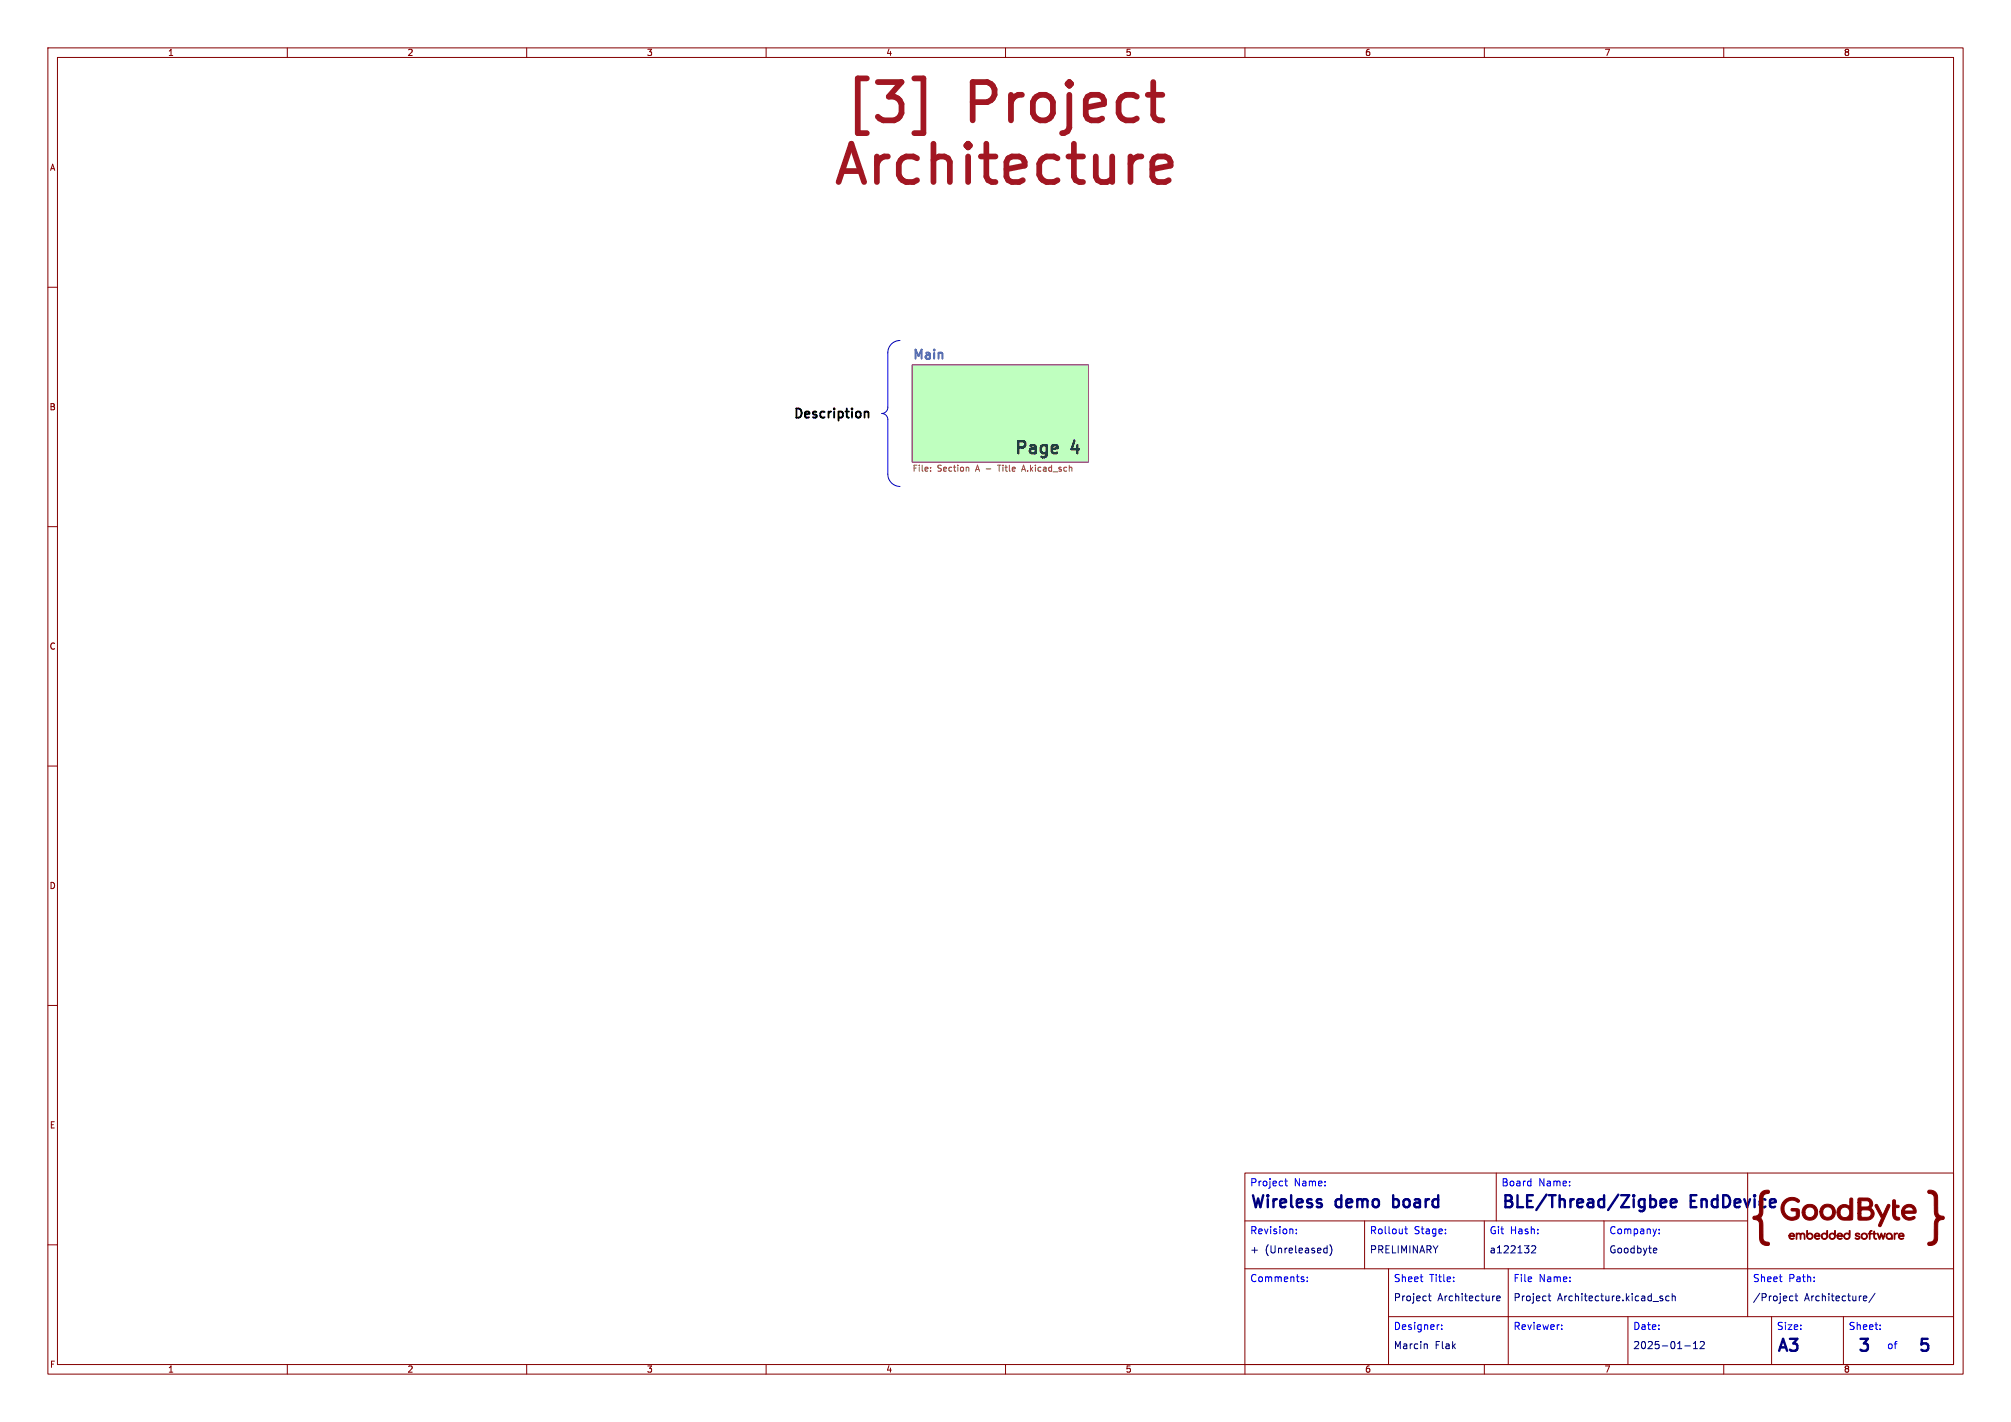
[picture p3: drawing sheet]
<svg xmlns="http://www.w3.org/2000/svg" width="420mm" height="297mm" viewBox="0 0 420 297" stroke-linecap="round" stroke-linejoin="round" font-family="sans-serif">
<g fill="none" stroke="#840000" stroke-width=".21">
<path d="M10 10h400v277h-400zM12 12h396v273h-396zM60 10v2M110 10v2M160 10v2M210 10v2M260 10v2M310 10v2M360 10v2M10 60h2M10 110h2M10 160h2"/>
<path d="M10 210h2M260 245h148v40h-148zM260 255h105M285 255v10M310 255v10M312.5 245v10M335 255v10M365 245v30M10 260h2M260 265h148M290 275h118M290 265v20"/>
<path d="M315 265v20M340 275v10M370 275v10M385 275v10M60 285v2M110 285v2M160 285v2M210 285v2M260 285v2M310 285v2M360 285v2"/>
</g>
<g fill="none" stroke="#00f" stroke-width=".21">
<path d="M268.3 246.7h.6M268.5 246.2v1.3l.4 .2M270.7 257.5v.2M270.7 256.8v.1M293.4 256.7h.5M293.6 256.2v1.3l.3 .2M301.9 257.5v.2M301.9 256.8v.1M319.6 246.7l.1 .1M319.7 246.2v1.5M319.7 247.6l-.1 .1M346.5 257.5v.2"/>
<path d="M346.5 256.8v.1M272.2 267.2l.2 .2-.2 .3M272.2 266.7l.1 .1M273 267.5v.2M273 266.8v.1M296.6 266.7h.6M297 267.7h.2M300.4 276.7h.2M301.1 277.5v.2M301.1 276.8v.1M303.6 267.5v.2M303.6 266.8v.1"/>
<path d="M326.2 277.5v.2M326.2 276.8v.1M371.6 266.7h.6M372 267.7h.2M378.9 267.5v.2M378.9 266.8v.1M392.7 277.5v.2M392.7 276.8v.1"/>
</g>
<g fill="none" stroke="#00007f" stroke-width=".21">
<path d="M277.7 260a1.72 1.72 0 0 1 0 2.3M276.7 260.7l.5 .1M277.2 260.2v1.5M277.2 261.6l-.5 .1M298.3 270.7h.6M298.5 270.2v1.3l.4 .2M312.2 270.7l-.3 .1M312.6 271.2l.7-.2-.1-.2-.4-.1-.2 .2 .1 .7h.5M319.9 260.3l.5-.1 .3 .4-.9 1.1h.9M323.3 270.7h.6M323.5 270.2v1.3l.4 .2M345.5 260.7l.4 .1 .1 .2-.7 .2"/>
<path d="M345.9 261.6l-.4 .1M346.7 270.8h.5M346.7 271.1l.6 .3-.1 .2-.4 .1M348.6 270.8l-.4-.1-.3 .3 .1 .6h.6M349.2 270.8l.2-.1 .4 .1 .1 .9M349.2 270.2v1.5M373.7 271.4l.3 .3 .4-.1M374.4 270.8l-.4-.1-.3 .3M374.9 270.7h.5M375.1 270.2v1.3l.3 .2M389.2 270.8l.5-.1 .2 .3-.7 .2M389.2 271.6h.6"/>
<path d="M391.6 270.1l-1.3 1.9M297.7 280.7l.4 .2v.8M351.9 281.1h1.1M353.7 281.7h.8M353.7 280.6l.4-.4v1.5M355.1 280.3l.6-.1 .2 .4-.9 1.1h.9"/>
</g>
<path d="M291 249.6v2.5M291 252l.2 .1M291.2 250.5l-.2 .1M346.8 251.3l1.2-.2-.1-.5-.7-.1-.4 .3 .1 1.2 .3 .1 .7-.1M348.9 251.3l1.2-.2-.1-.5-.7-.1-.4 .3 .2 1.2 .2 .1 .7-.1" fill="none" stroke="#00007f" stroke-width=".5"/>
<g fill="#840000" stroke="#840000" stroke-width=".21">
<path d="M367.9 249.1a1.08 1.08 0 0 1 1.6-.3 .54 .54 0 0 1-.7 .5 1.15 1.15 0 0 0-.6 1.5v1.6a3.3 3.3 0 0 1-.5 2.1l.4 .9 .1 3.3a1.54 1.54 0 0 0 1.3 .9 .43 .43 0 0 1-.1 .5 .43 .43 0 0 1-.6 0 1.71 1.71 0 0 1-1.3-2.2v-1.8a1.17 1.17 0 0 0-1.3-1.5 .42 .42 0 0 1 0-.5 .42 .42 0 0 1 .5-.1 1.26 1.26 0 0 0 .8-1.7v-2.4z"/>
<path d="M402.7 248.7a1.65 1.65 0 0 1 2 2v1.6a1.34 1.34 0 0 0 1.3 1.8l.1 .3-.2 .2a1.21 1.21 0 0 0-1.2 1.7v2.2a1.42 1.42 0 0 1-2.1 1.5v-.3l.2-.2a1.16 1.16 0 0 0 1.2-1.6v-2.6l.4-1a3.5 3.5 0 0 1-.4-2.6v-.7a1.31 1.31 0 0 0-1.3-1.8l-.1-.3z"/>
<path d="M373.8 257.7a.6 .6 0 0 1 .7-.1 .6 .6 0 0 1 .3 .6l-.9 .1a.48 .48 0 0 0 .3 .4 .48 .48 0 0 0 .5-.1 .61 .61 0 0 1-.8 .2 .61 .61 0 0 1-.3-.7h1a.44 .44 0 0 0-.4-.4 .44 .44 0 0 0-.4 .4h-.2z"/>
<path d="M377.3 257h.2v.8a.67 .67 0 0 1 1.1 0 .67 .67 0 0 1-.4 1 .67 .67 0 0 1-.9-.6h.2a.49 .49 0 0 0 .7 .4 .49 .49 0 0 0 .1-.8 .49 .49 0 0 0-.8 .3l-.2 .1z"/>
<path d="M379.1 257.7a.6 .6 0 0 1 .7-.1 .6 .6 0 0 1 .3 .6l-.9 .1a.48 .48 0 0 0 .3 .4 .48 .48 0 0 0 .5-.1 .61 .61 0 0 1-.8 .2 .61 .61 0 0 1-.3-.7h1.1a.44 .44 0 0 0-.5-.4 .44 .44 0 0 0-.4 .4h-.2z"/>
<path d="M380.5 257.8a.66 .66 0 0 1 1 0l.1-.8 .1 .7a.75 .75 0 0 1-.2 1 .75 .75 0 0 1-1-.1l-.1-.4h.1a.49 .49 0 0 0 .8 .4 .49 .49 0 0 0 0-.8 .49 .49 0 0 0-.8 .3l-.1 .1z"/>
<path d="M382.1 257.8a.66 .66 0 0 1 1 0l.1-.8 .1 .7a.75 .75 0 0 1-.2 1 .75 .75 0 0 1-1-.1l-.1-.4h.2a.49 .49 0 0 0 .7 .4 .49 .49 0 0 0 0-.8 .49 .49 0 0 0-.7 .3l-.2 .1z"/>
<path d="M383.8 257.7a.6 .6 0 0 1 .7-.1 .6 .6 0 0 1 .3 .6l-.9 .1a.48 .48 0 0 0 .3 .4 .48 .48 0 0 0 .5-.1 .61 .61 0 0 1-.8 .2 .61 .61 0 0 1-.3-.7h1.1a.44 .44 0 0 0-.4-.4 .44 .44 0 0 0-.5 .4h-.2z"/>
<path d="M385.2 257.8a.66 .66 0 0 1 1 0l.1-.8 .1 .7a.75 .75 0 0 1-.2 1 .75 .75 0 0 1-1-.1l-.1-.4h.1a.49 .49 0 0 0 .8 .4 .49 .49 0 0 0 0-.8 .49 .49 0 0 0-.8 .3l-.1 .1z"/>
<path d="M387.6 257.7a.44 .44 0 0 1 .4-.2 .44 .44 0 0 1 .3 .4l-.3-.2-.3 .1a.32 .32 0 0 0 .4 .3 .42 .42 0 0 1 .2 .7 .42 .42 0 0 1-.7 0l-.2-.2 .4 .1a.27 .27 0 0 0 .3 0 .27 .27 0 0 0 .1-.3l-.2-.1a.39 .39 0 0 1-.5-.2 .39 .39 0 0 1 .1-.4z"/>
<path d="M388.9 257.7a.68 .68 0 0 1 1 .1 .68 .68 0 0 1-.4 1 .68 .68 0 0 1-.8-.6h.2a.49 .49 0 0 0 .6 .5 .49 .49 0 0 0 .2-.9 .49 .49 0 0 0-.8 .3l-.2 .1z"/>
<path d="M394.1 257.7a.76 .76 0 0 1 1 .2 .76 .76 0 0 1 0 .9l-.1-.1a.66 .66 0 0 1-.7 .1 .66 .66 0 0 1-.4-.6h.2a.49 .49 0 0 0 .7 .4 .49 .49 0 0 0 0-.8 .49 .49 0 0 0-.7 .3l-.2 .1z"/>
<path d="M396.6 257.7a.6 .6 0 0 1 .7-.1 .6 .6 0 0 1 .4 .6l-1 .1a.48 .48 0 0 0 .3 .4 .48 .48 0 0 0 .6-.1 .61 .61 0 0 1-.8 .2 .61 .61 0 0 1-.3-.7h1a.44 .44 0 0 0-.4-.4 .44 .44 0 0 0-.4 .4h-.2z"/>
<path d="M375.1 257.6l.2 .1 .3-.2 .4 .2a.64 .64 0 0 1 .9 .2l.1 .9h-.2a.75 .75 0 0 0-.4-1.1l-.3 .2v.9h-.1a.79 .79 0 0 0-.4-1.1l-.3 .2v.9h-.2z"/>
<path d="M390.5 257.1h.5l-.2 .1a.24 .24 0 0 0-.2 .3 .24 .24 0 0 0 .3 .1l-.3 .1v1.1h-.2v-1.1h-.3l.3-.1z"/>
<path d="M391.4 257.2h.1v.4l.4 .1h-.4v.4a.55 .55 0 0 0 .4 .7 .49 .49 0 0 1-.5-.1 .49 .49 0 0 1-.1-.6v-.4h-.2l.2-.1z"/>
<path d="M392.1 257.6l.4 .9 .4-.9 .4 .9 .3-.9h.1l-.3 1.2h-.2l-.3-.9-.3 .9h-.1z"/>
<path d="M395.6 257.6l.1 .1 .4-.2 .2 .2a.54 .54 0 0 0-.6 .7l-.1 .4z"/>
<path d="M391.6 251.6l.3-.1 .2 .2 1.1 2.1 .4-.8a2.25 2.25 0 0 1 .8-1.4l.3 .1v.3l-1.7 3.8a.35 .35 0 0 1-.3 .4 .35 .35 0 0 1-.4-.3l.2-.4a1.39 1.39 0 0 0 .3-1.3l-1.2-2.2z"/>
<path d="M372.6 250.8a2.09 2.09 0 0 1 3.2 0l-.3 .3a1.76 1.76 0 0 0-2.9 1 1.76 1.76 0 0 0 2.3 2l.2-.1a.89 .89 0 0 0-.1-1.1h-.4a.33 .33 0 0 1-.5 0 .33 .33 0 0 1 .2-.5h.1a1.36 1.36 0 0 1 1.4 .3v.4a1.37 1.37 0 0 1-.3 1.4 1.37 1.37 0 0 1-1.5 .4 2.43 2.43 0 0 1-1.4-4.1z"/>
<path d="M376.9 251.9a1.65 1.65 0 0 1 2.5 .4 1.65 1.65 0 0 1-.8 2.4 1.65 1.65 0 0 1-2.2-1.2v-.3h.6a1.07 1.07 0 0 0 1.2 1 1.07 1.07 0 0 0 .9-1.3 1.07 1.07 0 0 0-1.4-.8 1.06 1.06 0 0 0-.7 1.1h-.6l.1-.8z"/>
<path d="M384 252.1a1.58 1.58 0 0 1 2.3 0v-1.2a.4 .4 0 0 1 0-.6 .4 .4 0 0 1 .6 .1v4a.36 .36 0 0 1-.1 .4 .36 .36 0 0 1-.4 0h-.1a2.42 2.42 0 0 1-2.4-.7l-.3-.9h.7a1.07 1.07 0 0 0 1.5 1 1.07 1.07 0 0 0 .2-1.8 1.02 1.02 0 0 0-1.1-.2 1.02 1.02 0 0 0-.6 1h-.7z"/>
<path d="M388.1 250.3l2-.1a1.17 1.17 0 0 1 1 .9 1.17 1.17 0 0 1-.5 1.2 1.39 1.39 0 0 1 .6 1.8 1.39 1.39 0 0 1-1.7 .7l-1.4-.1-.1-1.3h.6a.61 .61 0 0 0 .1 .7 .61 .61 0 0 0 .8 .2 .87 .87 0 0 0 1.1-.4 .87 .87 0 0 0-.2-1.1h-.1a1.82 1.82 0 0 0-1.6 .1l-.1 .5h-.6v-2.2h.6v.4a.35 .35 0 0 0 .1 .5 .35 .35 0 0 0 .4 0 .96 .96 0 0 0 1.4-.6 .83 .83 0 0 0-1.2-.7h-.3a.27 .27 0 0 0-.3 0 .27 .27 0 0 0-.1 .4h-.6z"/>
<path d="M395.4 250.6l.4 .1 .1 1h.3a.3 .3 0 0 1 .4 .3 .3 .3 0 0 1-.4 .2h-.3v.8a.88 .88 0 0 0 .7 1.3 .36 .36 0 0 1 .1 .5 .36 .36 0 0 1-.5 0 1.73 1.73 0 0 1-1-2.1z"/>
<path d="M397.6 252a1.42 1.42 0 0 1 1.8-.3 1.42 1.42 0 0 1 .6 1.7h-2.2a1.17 1.17 0 0 0 1.9 .7h.1a.38 .38 0 0 1 .1 .5 .38 .38 0 0 1-.4 .1 1.67 1.67 0 0 1-2.3-1.8h2.1a.23 .23 0 0 0 .3 0 .23 .23 0 0 0-.1-.4 .98 .98 0 0 0-1-.4 .98 .98 0 0 0-.8 .8h-.5z"/>
<path d="M380.6 251.9a1.66 1.66 0 0 1 2.5 .3 1.66 1.66 0 0 1-.8 2.5 1.66 1.66 0 0 1-2.2-1.3v-.3h.6a1.05 1.05 0 0 0 1.4 1 1.05 1.05 0 0 0 .3-1.8 1.05 1.05 0 0 0-1.7 .6v.2h-.6l.1-.6z"/>
</g>
<path d="M190.5 76.2h36.8v20.3h-36.8z" fill="#bfffbf" stroke="#bfffbf" stroke-width=".21"/>
<path d="M190.5 76.2h36.8v20.3h-36.8z" fill="none" stroke="#840084" stroke-width=".21"/>
<path d="M194.3 98.3v.1M194.3 97.6v.2M202 97.6l.3 .2v.6M213.5 98.1h.6M213.8 97.2l-.5 1.2" fill="none" stroke="#848400" stroke-width=".21"/>
<path d="M188 71.1a2.54 2.54 0 0 0-2.6 2.6v11.4a1.28 1.28 0 0 1-1.3 1.3 1.28 1.28 0 0 1 1.3 1.2v11.5a2.56 2.56 0 0 0 2.6 2.5" fill="none" stroke="#0000c2" stroke-width=".21"/>
<path d="M167.2 85.6l-.4-.3h-.5v1.9M174.2 85.3v.2M176.8 85.3v1.7M177.9 85.3v.2M180.7 86h.6l.1 1.2" fill="none" stroke="#000" stroke-width=".38"/>
<path d="M190.9 16.4h2v11.4h-2M243.3 32.7l.8 .4 .4 .7v.8l-3.8 .8M244.1 37.6l-.8 .4h-1.5" fill="none" stroke="#a21622" stroke-width="1.2"/>
<g font-size="11.1" fill="#a21622">
<text x="175.9" y="27.3">[3]</text>
<text x="202.2" y="27.3">Project</text>
<text x="173.4" y="40.2">Architecture</text>
</g>
<g font-size="3.5" fill="#143c28">
<text x="211.4" y="95">Page</text>
<text x="223.6" y="95">4</text>
</g>
<g font-size="3.5" fill="#00007f">
<text x="261" y="253">Wireless</text>
<text x="279.1" y="253">demo</text>
<text x="292" y="253">board</text>
<text x="313.5" y="253">BLE/Thread/Zigbee</text>
<text x="353.2" y="253">EndDevice</text>
<text x="371" y="283">A3</text>
<text x="387.7" y="283">3</text>
<text x="400.3" y="283">5</text>
</g>
<text font-size="2.7" fill="#008484" x="190.5" y="75.2">Main</text>
<text font-size="2.7" x="165.4" y="88.3">Description</text>
<g font-size="2.1" fill="#00f">
<text x="261" y="248">Project</text>
<text x="270.2" y="248">Name:</text>
<text x="313.5" y="248">Board</text>
<text x="321.3" y="248">Name:</text>
<text x="261" y="258">Revision:</text>
<text x="286" y="258">Rollout</text>
<text x="295.3" y="258">Stage:</text>
<text x="311" y="258">Git</text>
<text x="315.4" y="258">Hash:</text>
<text x="336" y="258">Company:</text>
<text x="261" y="268">Comments:</text>
<text x="291" y="268">Sheet</text>
<text x="298.5" y="268">Title:</text>
<text x="316" y="268">File</text>
<text x="321.4" y="268">Name:</text>
<text x="366" y="268">Sheet</text>
<text x="373.5" y="268">Path:</text>
<text x="291" y="278">Designer:</text>
<text x="316" y="278">Reviewer:</text>
<text x="341" y="278">Date:</text>
<text x="371" y="278">Size:</text>
<text x="386" y="278">Sheet:</text>
<text x="394" y="282">of</text>
</g>
<g font-size="2.1" fill="#00007f">
<text x="261" y="262">+</text>
<text x="264.1" y="262">(Unreleased)</text>
<text x="286" y="262">PRELIMINARY</text>
<text x="311" y="262">a122132</text>
<text x="336" y="262">Goodbyte</text>
<text x="291" y="272">Project</text>
<text x="300.2" y="272">Architecture</text>
<text x="316" y="272">Project</text>
<text x="325.2" y="272">Architecture.kicad_sch</text>
<text x="366" y="272">/Project</text>
<text x="376.8" y="272">Architecture/</text>
<text x="291" y="282">Marcin</text>
<text x="299.6" y="282">Flak</text>
<text x="341" y="282">2025-01-12</text>
</g>
<g font-size="1.8" fill="#840000">
<text x="35" y="11.9">1</text>
<text x="85" y="11.9">2</text>
<text x="135" y="11.9">3</text>
<text x="185" y="11.9">4</text>
<text x="235" y="11.9">5</text>
<text x="285" y="11.9">6</text>
<text x="335" y="11.9">7</text>
<text x="385" y="11.9">8</text>
<text x="10.3" y="35.9">A</text>
<text x="10.3" y="85.9">B</text>
<text x="10.3" y="135.9">C</text>
<text x="10.3" y="185.9">D</text>
<text x="10.3" y="235.9">E</text>
<text x="10.3" y="285.9">F</text>
<text x="35" y="286.9">1</text>
<text x="85" y="286.9">2</text>
<text x="135" y="286.9">3</text>
<text x="185" y="286.9">4</text>
<text x="235" y="286.9">5</text>
<text x="285" y="286.9">6</text>
<text x="335" y="286.9">7</text>
<text x="385" y="286.9">8</text>
</g>
<g font-size="1.8" fill="#848400">
<text x="190.5" y="98.8">File:</text>
<text x="195.7" y="98.8">Section</text>
<text x="203.9" y="98.8">A -</text>
<text x="208.9" y="98.8">Title</text>
<text x="214.1" y="98.8">A.kicad_sch</text>
</g>
</svg>
